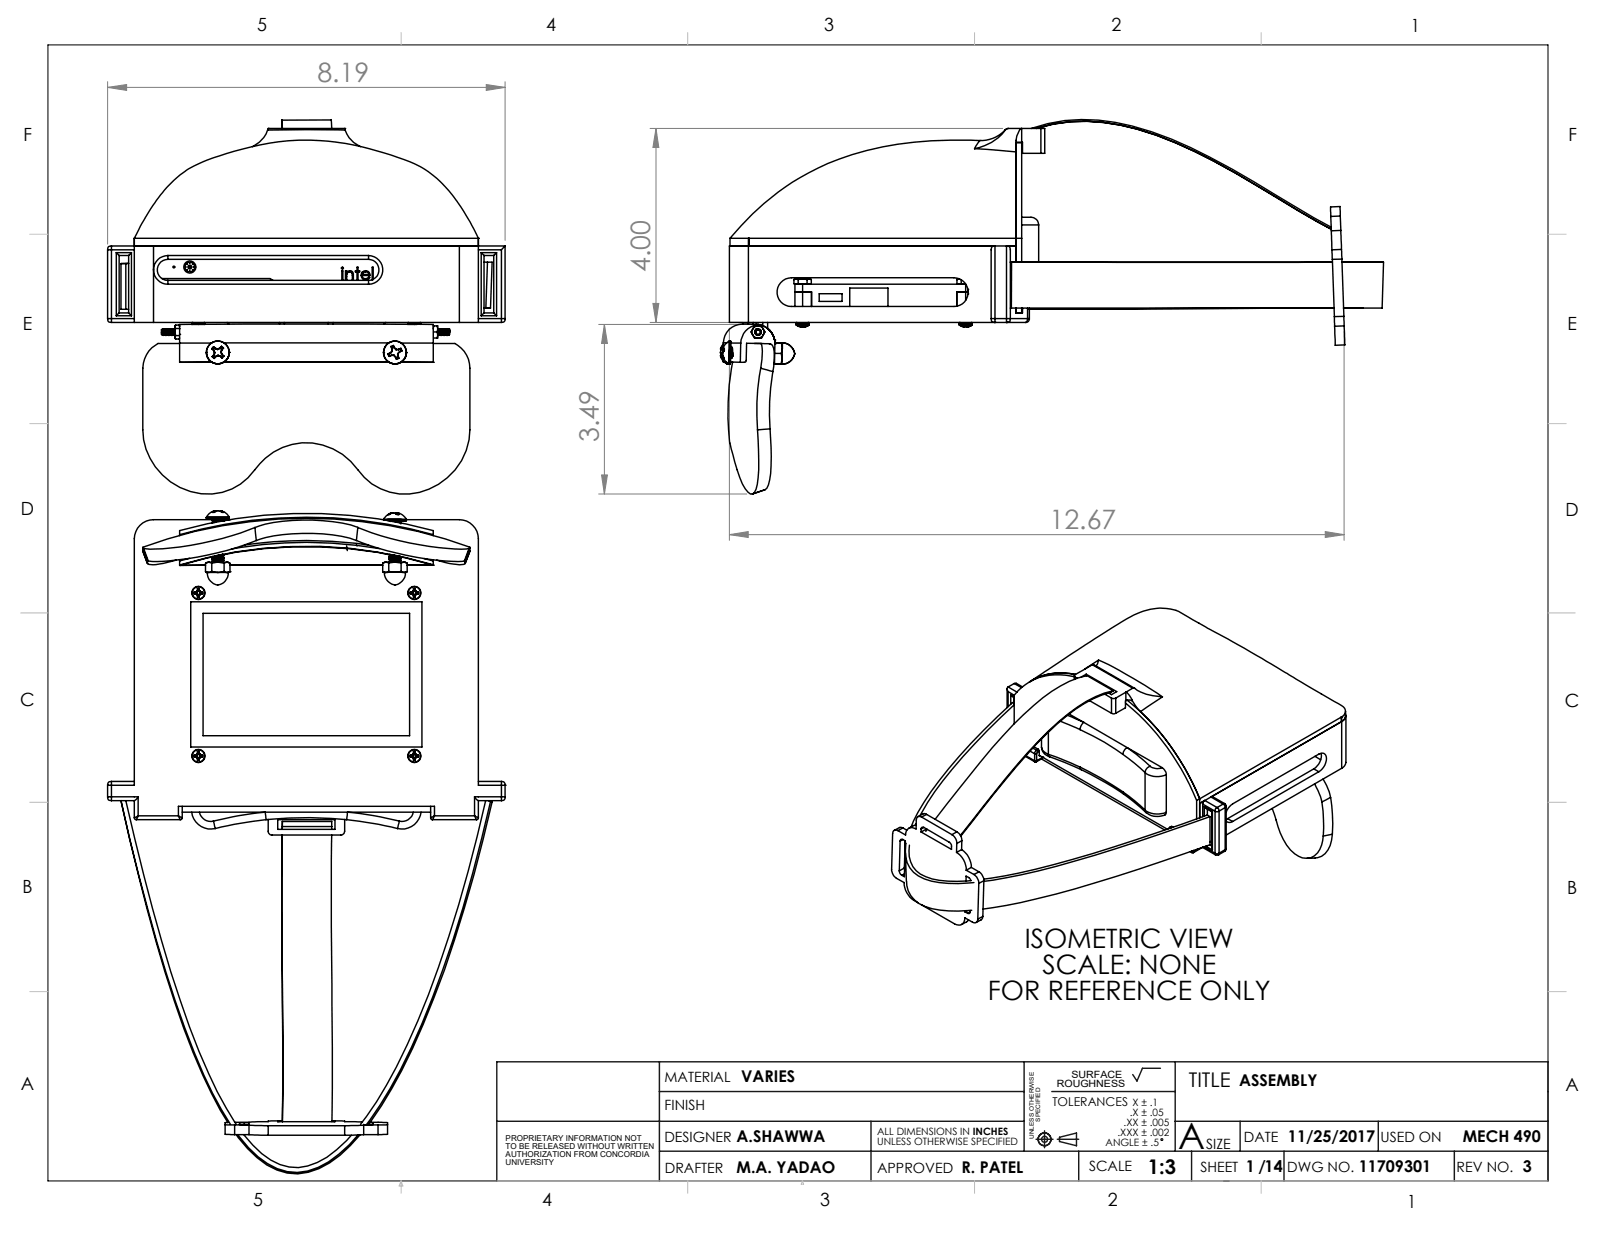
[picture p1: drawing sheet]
<svg xmlns="http://www.w3.org/2000/svg" width="279mm" height="216mm" viewBox="0 0 279 216" stroke-linecap="round" stroke-linejoin="round" font-family="sans-serif">
<g fill="none" stroke="#000" stroke-width=".18">
<path d="M8.4 7.8h261.6v198.2h-261.6z"/>
<circle cx="202.6" cy="198.7" r=".17"/>
</g>
<g fill="none" stroke="#191924" stroke-width=".25">
<path d="M86.6 195.5h92M115 185.2v20.8M115 190.4h63.6M151.9 195.5v10.5M178.6 185.2v15.6M180.7 198.7h3M182.2 197.2v3M183.4 190.4h21.6M184.4 198.7h3.7M184.8 198.3l2.9-.7v2.2l-2.9-.7zM202.4 186.3h-3.2l-.9 2.2-.7-1.1M205 185.2v15.6"/>
<path d="M205 195.5h65M216.3 195.5v5.3M240.4 195.5v5.3M86.6 206v-20.8h183.4v20.8M115 200.8h155M188.1 200.8v5.2M207.8 200.8v5.2M213.4 206h.9M223.9 200.8v5.2M253.6 200.8v5.2"/>
<circle cx="182.2" cy="198.7" r="1.11"/>
<circle cx="182.2" cy="198.7" r=".51"/>
</g>
<g fill="none" stroke="#808080" stroke-width=".18">
<path d="M18.8 15.2l3.3-.5v1.1zM18.8 14.3v28.3M18.8 15.2h69.3M84.8 14.7l3.3 .5-3.3 .6zM88.1 14.3v27.6M113.4 22.4h61.5M114.4 22.4l.5 3.3h-1zM114.4 22.4v33.8M104.4 56.6h26.9M105.4 56.6l.5 3.3h-1zM105.4 56.6v29.5M113.4 56.2h16.1"/>
<path d="M113.9 52.9h1l-.5 3.3zM127.2 57.2v37M234.4 57.8v36.4M104.4 86.1h25.8M104.9 82.8h1l-.5 3.3zM127.2 93.2l3.3-.5v1zM127.2 93.2h107.2M231.1 92.7l3.3 .5-3.3 .5z"/>
</g>
<g fill="none" stroke="#c0c0c0" stroke-width=".18">
<path d="M70 5.7v2.1M119.9 5.7v2.1M170 5.7v2.1M220 5.7v2.1M5.2 40.9h3.2M270 40.9h3.2M5.2 73.9h3.2M270 73.9h3.2M3.6 106.9h4.8M270 106.9h4.7M5.2 139.9h3.2M270 139.9h3.2"/>
<path d="M5.2 172.9h3.2M270 172.9h3.2M70 206v2.1M70 206l.3 .8h-.7zM86.6 206h183.4M119.9 206v2.1M139.9 206l.3 .5h-.5zM170 206v2.1M220 206v2.1"/>
</g>
<g fill="#808080">
<path d="M84.8 14.7l3.3 .5-3.3 .6zM18.8 15.2l3.3-.5v1.1z"/>
<path d="M127.2 93.2l3.3-.5v1zM231.1 92.7l3.3 .5-3.3 .5z"/>
<path d="M114.4 22.4l.5 3.3h-1zM113.9 52.9h1l-.5 3.3zM105.4 56.6l.5 3.3h-1zM104.9 82.8h1l-.5 3.3z"/>
</g>
<g fill="none" stroke="#000" stroke-width=".25">
<path d="M46.7 22.7a4.8 4.8 0 0 1-2.7 2.9M46.7 22.7h13.5M46.8 22.4l-.1 .3M46.8 22.4h13.3M46.8 22.4h.1M49.1 21v1.4M49.1 21.4l.1 1M57.7 20.9l-8.6 .1v-.1l.1 1.5M57.7 21v-.2l.2 1.6M60.1 22.4l.1 .3M60.1 22.4h.1M60.2 22.7a4.8 4.8 0 0 0 2.7 2.9"/>
<path d="M170 25.9l7.2 .6M170.9 24.5a63.3 63.3 0 0 0-24.5 3.2 44.1 44.1 0 0 0-19.1 13.9M170.9 24.5l-.9 1.4M175.3 22.6v.1a5.7 5.7 0 0 1-4.4 1.8M175.3 22.7a8.5 8.5 0 0 1-5.3 3.2M175.3 22.6v.1M175.8 22.4l-.5 .2M177.2 26.5v15.1M177.2 24.8h1M178.2 37.9h.4a2.6 2.6 0 0 1 2.3 .6l.3 .7M178.2 24.8v-2.4l-.2 .1a4.3 4.3 0 0 0-.8 3.5v.5M178.2 39.2h3"/>
<path d="M178.2 24.8h.1v1.9h3.2M179.8 22.4a29.6 29.6 0 0 1 17.6-.4 82.5 82.5 0 0 1 21.3 9.7l10.5 6.3 3 1.6M180.7 22.4a29.9 29.9 0 0 1 17.5 .1 87 87 0 0 1 21 9.9l7.2 4.3 5.8 3.3-5.7-3.2-3.5-2.1a145.1 145.1 0 0 0-17.8-9.7 38.9 38.9 0 0 0-18.5-3.8l-3 .5zM181.2 39.2v6.5M181.5 22.4h-5.6l-.6 .3M181.5 22.4h.7v4.3h-.7M181.5 22.4v4.3M232.1 37.7l.1 2.6M233.8 37.7l-.1-1.7-1.6 .1v1.6M233.8 37.7h-1.7M233.8 37.7l.1 2.5M18.8 55.6h.6"/>
<path d="M18.8 43.6h.6M18.8 55.6l.1 .5 .5 .1M18.8 43.6v12M19.4 42.9v.7M19.4 55.6v.6M19.4 42.9l-.5 .1-.1 .6M19.4 42.9h4M19.4 56.2h4M19.4 43.6h4M19.4 43.6v12M19.4 55.6h4M20.3 44.1l.5 .5"/>
<path d="M20.3 44.1h2.6M20.3 44.1v11M20.3 55.1h2.6M20.8 54.6l-.5 .5M20.8 44.6h1.6M20.8 54.6h1.6M20.8 44.6v10M21.1 46v7.9h1.3M21.1 46l1.3-.1-.5 .1M21.1 46h.8M21.9 46v7.9M22.4 54.6l.5 .5"/>
<path d="M22.4 44.6v10M22.9 44.1l-.5 .5M22.9 44.1v11M23.4 41.6a32.5 32.5 0 0 1 8-11.1 19.7 19.7 0 0 1 6.8-3.3 44.1 44.1 0 0 1 20.3-2.4 55.5 55.5 0 0 1 14.9 4.3 22.8 22.8 0 0 1 7.2 7.3l1.4 2.3 1.4 2.9M23.4 41.6h60M23.4 41.6h.1M23.4 56.2h3.4M23.4 41.6v14.6M26.8 42.9h-3.4h60h-3.3M26.8 42.9h53.3M26.8 42.9v13.3M26.8 56.2h53.3"/>
<path d="M28.2 57.5l.1-.1v1.1l-.1-.2zM28.2 48.6h18.9l.5 .3M28.3 57.5l.1 .8M28.4 57.3l-.1 .2 .1 .8M28.4 58.3l.1 .2M28.4 58.3l-.1 .2M28.4 57.3l.2 1.2zM28.5 57.5l.2 .8-.1 .2M28.5 58.5h.1M28.6 57.5l.2 1M28.7 57.3l-.1 .2M28.7 57.3l.1 1.2"/>
<path d="M28.7 57.3l.2 1.2M28.8 58.5h.1M28.9 57.5l.1 .8M28.9 57.3l-.1 .2 .2 .8M29 58.3l.1 .2M29 58.3l-.1 .2M29.1 57.5l.1 .8-.1 .2M29.1 58.5h.1M29.1 58.5l-.1-1.2 .1 1.2M29.2 57.3l-.1 .2 .3 1M29.2 57.3l.2 1.2M29.3 45.2a1.83 1.83 0 0 0-1.9 1.9 1.83 1.83 0 0 0 1.9 1.8"/>
<path d="M29.3 44.6a2.5 2.5 0 0 0-2.5 2.5 2.5 2.5 0 0 0 2.5 2.5M29.3 44.6h35M29.3 45.2h35M29.3 44.6v.6M29.3 48.9v.7M29.3 48.9h35M29.3 49.6h35M29.4 58.5h.1M29.4 57.5l.1 .8M29.5 57.3l-.1 .2 .1 .8M29.5 58.3l.1 .2M29.5 58.3l-.1 .2"/>
<path d="M29.5 57.3l.1 1.2M29.6 57.5l.1 .8-.1 .2M29.6 58.5h.1M29.7 57.3l-.1 .2 .3 1M29.7 57.3l.2 1.2M29.9 58.5h.1M29.9 57.5l.1 .8M30 57.3l-.1 .2 .1 .8M30 58.3l.1 .2M30 58.3l-.1 .2M30 57.3l.1 1.2M30 57.3h.1"/>
<path d="M30.1 57.3l.1 1.2M30.1 57.5l.2 .8-.1 .2M30.1 58.5h.1M30.3 57.3l-.1 .2 .2 1M30.3 57.3l.1 1.2M30.4 58.5h.1M30.4 57.5l.1 .6M30.5 57.3l-.1 .2 .1 .8M30.5 58.3l-.1 .2M30.5 57.9l.1 .6M30.5 57v.9M30.5 57.9v.9"/>
<path d="M30.5 58.8l.1 .3M30.5 57l.1 .3M30.6 57.3l-.1 .6M30.6 58.5l-.1 .3M30.6 56.7l-.1 .3M30.6 57.3h.6M30.6 58.5h.6M30.6 56.7h.6M31.2 56.7l.1 .3M31.2 56.7l.1 .1M31.3 58.3h.1M31.3 59.9h-3.7a5 5 0 0 0-2.7 4.5v10.6a11.5 11.5 0 0 0 13.9 10.9 9.9 9.9 0 0 0 5.6-4 10.9 10.9 0 0 1 18 0 10.2 10.2 0 0 0 14.1 2.6 11.2 11.2 0 0 0 5.5-9.5v-9.4a6.1 6.1 0 0 0-1-4.3l-.6-.6-1.1-.8h-3.7"/>
<path d="M31.3 59.8h5.6M31.3 58.9l-.1 .2h-.6M31.3 59.8v3.4M31.4 57.3l-.1 .1M32.3 46.1h.3a.25 .25 0 0 1 .2-.3 .25 .25 0 0 1 .3 .1 .27 .27 0 0 1 .3-.1 .27 .27 0 0 1 .2 .3 .25 .25 0 0 1 .3 .1 .25 .25 0 0 1-.1 .4 .25 .25 0 0 1 .1 .3 .25 .25 0 0 1-.3 .1 .27 .27 0 0 1-.2 .4 .27 .27 0 0 1-.3-.2 .25 .25 0 0 1-.3 .2 .25 .25 0 0 1-.2-.4 .25 .25 0 0 1-.3-.1 .25 .25 0 0 1 .1-.3l-.1-.3zM33.4 56.4h2.3M33.4 56.4v.2h2.3v-.2M33.6 56.2l-.2 .2M34.3 56.6h-3v3.2M34.4 56.6h38.1M35.6 56.2l.1 .2M39.1 59.8h28.7"/>
<path d="M39.6 56.2l.3 .4M48.8 56.2v.3M49.6 56.2v.3M57.3 56.2v.3M58.1 56.2v.3M59.6 47.2h.2v1.6h-.2zM60.3 47.2h.2v.3l.2-.2a.62 .62 0 0 1 .7 0 .62 .62 0 0 1 .2 .7v.8h-.1v-.8a.51 .51 0 0 0-.5-.6 .51 .51 0 0 0-.5 .6v.8h-.2zM62.3 46.6h.1v.6h.3v.2h-.3v1.4h-.1v-1.4h-.3v-.2h.3zM63.1 47.5a.8 .8 0 0 1 1-.2 .8 .8 0 0 1 .5 .7h-1.4a.59 .59 0 0 0 .4 .6 .59 .59 0 0 0 .7-.3l.2 .1a.82 .82 0 0 1-1.2 .3 .82 .82 0 0 1-.2-1.2zM63.4 47.6l.1-.2a.6 .6 0 0 1 .9 .5h-1.2zM64.3 45.2a1.83 1.83 0 0 1 1.8 1.9 1.83 1.83 0 0 1-1.8 1.8M64.3 44.6a2.5 2.5 0 0 1 2.5 2.5 2.5 2.5 0 0 1-2.5 2.5"/>
<path d="M64.3 44.6v.6M64.3 48.9v.7M64.9 48.8h.1M65.1 48.7v-2.1h-.2v2.2M67.3 56.2l-.4 .4M69.9 59.8h5.7M71.1 56.4v.2h1.6M71.1 56.4h2.3M71.3 56.2l-.2 .2M72.6 56.6h3v3.2M73.3 56.2l.1 .2M73.4 56.4v.2"/>
<path d="M75.6 56.8h.1M75.6 59.8v3.4M75.6 57.9h.6M75.6 56.8v.6M75.6 56.8h.6M76.2 56.8h.1v.6M76.2 56.8l.1 .6M76.2 57.9l.1 .5M76.3 58.1l.2 .4M76.3 57.4l-.1 .5M76.3 57.4v1M76.3 58.4l-.1 .5"/>
<path d="M76.3 58.4v.5h-.7M76.3 58.3h.1M76.4 57.3l.2 1-.1 .2M76.4 57.3l.1 1.2M76.5 58.5h.1M76.6 57.3l-.1 .2 .3 1M76.6 57.3l.2 1.2M76.6 57.3h.1M76.7 57.3l.1 .2M76.7 57.3l.1 1.2M76.8 57.5l.1 .8M76.8 58.5h.1"/>
<path d="M76.9 57.3l-.1 .2M76.9 57.3l.1 1.2M76.9 57.3h.1M76.9 58.3l.1 .2M76.9 58.3l-.1 .2M76.9 57.3l.3 1-.2 .2M77 58.5h.1M77.2 57.3l-.2 .2 .3 1M77.2 57.3l.1 1.2M77.2 57.3h.1M77.2 57.3l.1 .2M77.3 57.5l.1 .8"/>
<path d="M77.3 58.5h.1M77.4 57.3l-.1 .2M77.4 57.3l.1 1.2M77.4 57.3h.1M77.4 58.3l.1 .2M77.4 58.3l-.1 .2M77.4 57.3l.3 1M77.4 57.3l.2 1.2M77.5 58.5h.1M77.7 57.3l-.1 .2 .1 .8M77.7 58.3l-.1 .2M77.7 57.3l.1 1.2"/>
<path d="M77.7 57.3h.1M77.7 58.3l.1 .2M77.7 57.3l.1 .2M77.7 57.3l.2 1.2M77.8 57.5l.1 .8M77.8 58.5h.1M77.9 57.5l.1 .8M77.9 57.3l-.1 .2M77.9 57.3l.2 1.2M77.9 57.3h.1M78 58.3l.1 .2M78 58.3l-.1 .2"/>
<path d="M78 57.3l.1 .2M78 57.3l.1 1.2M78.1 57.5l.1 .8-.1 .2M78.1 58.5h.1M78.1 57.5l.2 .9M78.2 57.4v-.1l-.1 .2M78.2 57.3l.2 .6M78.2 57.3h.1M78.2 57.4l.1 1 .1-.8M78.2 57.3v.1M78.4 57.5v.1zM78.4 57.6v.3"/>
<path d="M80.1 56.2h3.3M80.1 42.9v13.3M83.4 41.6h.1M83.4 41.6v14.6M83.4 56.2h4.1M83.4 43.6h4.1M83.4 55.6h4.1M83.5 42.9h4.6M83.9 44.1l.5 .5M83.9 44.1h2.7M83.9 55.1h2.7M83.9 44.1v11"/>
<path d="M84.4 54.6l-.5 .5M84.4 53.7h.3M84.4 53.7h1.1M84.4 45.7h1.4l-.3 8M84.4 44.6h1.7M84.4 54.6h1.7M84.4 44.6v10M84.7 53.7h.8M85 45.7l-.3 8M86.1 54.6l.5 .5M86.1 44.6v10M86.6 44.1l-.5 .5"/>
<path d="M86.6 44.1v11M87.5 55.6h.6M87.5 55.6v.6M87.5 43.6v12M88.1 42.9l-.6 .7M88.1 55.6l-.2 .5-.4 .1M88.1 42.9v12.7M126.2 60l-.5 .9M126.2 59.8h.6M126.2 59.8v.8M127.2 59.5h.1M127.2 59.5a2.13 2.13 0 0 0-1.2 1.4"/>
<path d="M127.2 59.5l-.1 4M127.2 59.5v4M127.2 59.5h.2M127.3 41.6v1.3h3.2M127.3 41.6h3.2M127.4 59.5l.1 1.8-.2 2.2M127.4 59.5l-.1 4M127.5 59.8h1.7M129.2 59.8l-.1 3.4M130.5 42.9h-3.3v13.3h51.7M130.5 42.9h46.7M130.5 41.6h.2"/>
<path d="M130.5 41.6v15M130.7 41.6h46.5M130.7 41.6v1.3h42.8M131.3 58.4a1.06 1.06 0 0 0 .9 .5M131.3 57.4a1.06 1.06 0 0 0 0 1M131.3 58.4l.3 .5h.6M131.3 57.4l-.3 .5 .3 .5M131.4 56.2v.4M131.6 59.9h1.2M131.9 56.6h-.8a4.4 4.4 0 0 0-4.3 1.4l-.4 .5-.2 1.3M131.9 56.6h.4M131.9 56.6a3.4 3.4 0 0 1 3.2 2.7"/>
<path d="M132.2 56.8a1.06 1.06 0 0 0-.9 .6M132.2 56.8a1.06 1.06 0 0 1 .9 .6M132.2 56.8h.6l.3 .6M132.2 56.8h-.6l-.3 .6M132.3 57.3l-.4 .2-.1 .4a.47 .47 0 0 1 .5-.4 .47 .47 0 0 1 .4 .6 .47 .47 0 0 1-.5 .3 .57 .57 0 0 1-.5-.4 .57 .57 0 0 1 .1-.6M132.3 57.3a.58 .58 0 0 1 .4 .8 .58 .58 0 0 1-.9 .3 .58 .58 0 0 1 0-1M132.3 57.3l-.5 .1M132.3 56.6a3.4 3.4 0 0 0-3.1 3.2M132.3 56.6a3.4 3.4 0 0 1 2.8 3.4M132.6 57.5l.1 .5M132.7 59.9h-2.5l-.1 3-.2 .3h-.8M132.8 58.1a.53 .53 0 0 1-.8 .3"/>
<path d="M132.8 59.9l.2 1.4-.3 2.9M132.8 59.9h.6a1.21 1.21 0 0 1 1.6 1.3v2l-.2 1.6M133 56.2v.6M133.1 57.4a1.06 1.06 0 0 1 0 1M133.1 58.4a1.06 1.06 0 0 1-.9 .5M133.1 58.4l-.3 .5h-.6M133.1 57.4l.3 .5-.3 .5M133.9 57.3a3.7 3.7 0 0 1 1.2 2M133.9 57.3a3.3 3.3 0 0 1 1.2 2.5h1.2M133.9 56.2v1.1M135.1 59.3h.1M135.1 60h.1"/>
<path d="M135.1 60l-.1 3.3M136.2 49.3a2.41 2.41 0 0 1 1.8-.9h28.4a2.5 2.5 0 0 1 2.5 2.5 2.5 2.5 0 0 1-2.5 2.5h-28.4a2.48 2.48 0 0 1-2.3-1.4 2.48 2.48 0 0 1 .5-2.7zM136.3 59.8l.2 .9M136.3 59.8h.2M136.5 59.8a2.27 2.27 0 0 1 2.1 1.9M136.5 59.8a2.19 2.19 0 0 1 2.1 1.9M136.5 59.8v.9M138.5 49.5l.3 .1 .4-.1M138.5 49.5l.1 .1M138.5 48.8v.7M138.6 50.9h2.9v2.5M138.6 49.6h1.4"/>
<path d="M138.6 49.6v3.8M138.8 48.6l.4 .2M138.8 48.6h1.2M138.8 48.6l-.3 .2M138.9 56.6v.1M138.9 56.6h2.2M138.9 56.4h2.2M138.9 56.4v.2M138.9 56.7l.3 .2M138.9 56.7h2.2M139 56.2l-.1 .2M139.2 49.5l.8 .1"/>
<path d="M139.2 48.8v.7M139.2 56.9l.4 .1M139.2 56.9h.1M139.6 57h.1M139.7 57h.1M139.8 57v-.1h.3l.1 .1M139.8 57h.1M140 48.6l.8 .2M140 48.6h1.1M140 48.6l-.8 .2M140 49.6h28.4M140 49.6v3.8"/>
<path d="M140.2 57h.1M140.2 57h.2M140.4 57h.1M140.5 49.5v.1M140.7 56.9h.1M140.7 56.9l-.3 .1M140.8 49.5l.3 .1 .4-.1M140.8 49.5l-.8 .1M140.8 48.8v.7M141 56.2l.1 .2M141.1 56.7l-.4 .2M141.1 56.6v.1"/>
<path d="M141.1 48.6l.4 .2M141.1 56.4v.2M141.1 48.6l-.3 .2M141.5 49.5l-.2 .1M141.5 48.8v.7M142.9 51.2h4v1.4h-4zM148.2 53.4v-3.2h6.7v3.2M166.9 49.5l.4 .1 .3-.1M166.9 49.5l.2 .1M166.9 48.8v.7M167.3 56.6v.1M167.3 48.6l-.4 .2"/>
<path d="M167.3 56.4h2.2M167.3 56.6h2.2M167.3 56.4v.2M167.3 48.6h.1M167.3 56.7l.4 .2M167.3 56.7h2.2M167.4 56.2l-.1 .2M167.6 49.5l.8 .1M167.6 48.8v.7M167.7 56.9l.3 .1M167.7 56.9h.1M168 57h.2"/>
<path d="M168 57h.1M168.2 57l.1-.1h.3v.1M168.2 57h.1M168.4 49.6v2.8M168.6 57h.1M168.6 57h.2M168.8 57h.1M168.9 50.9h-2v2.5M168.9 50.4l-.1 .2M168.9 51.3h-.1M169.2 56.9h.1M169.2 56.9l-.4 .1"/>
<path d="M169.4 56.2l.1 .2M169.5 56.7l-.3 .2M169.5 56.6v.1M169.5 56.4v.2M172.9 55.6h.6M172.9 55.6v-12a.57 .57 0 0 1 .6-.7v12.7M172.9 55.6l.1 .5 .5 .1M173.5 56.2h.1M173.5 55.6v.6M173.5 55.6h2M175.5 56.2h.1M175.5 55.6h.7"/>
<path d="M175.5 55.6v-12.7h.4a.55 .55 0 0 1 .3 .7v12M175.5 55.6v.6M176.2 45.7h56.2zM176.2 55.6l-.1 .5-.5 .1M176.2 53.7h.2M176.2 55.6h3M176.4 53.7h56.3l-53.2 .2 46-.2M176.4 45.7v8M177.2 41.6v-16.7h1v16.7M177.2 53.7v.9h1.1v-.9M177.2 41.6h1M177.2 41.6v4.1"/>
<path d="M178.2 53.9h.1M178.2 41.6v4.1M178.2 53.7v.9M179.2 55.6a.56 .56 0 0 1-.3 .6M179.2 55.6h.3M179.2 53.7v1.9M179.5 55.6a.61 .61 0 0 1-.6 .6M179.5 53.7v1.9M232.2 40.3l.1 3.3M232.3 43.6l.1 1.6M232.4 45.2l.3 10M232.7 55.2l.1 1.7"/>
<path d="M233.9 40.2l.1 3.3M233.9 40.2l-1.7 .1M234 43.5v1.7M234 43.5l-1.7 .1M234 45.2h-1.6M234 45.2l.4 10M234.4 55.2v1.6M234.4 55.2h-1.7M234.4 56.8l.2 3.3-1.7 .1-.1-3.3M234.4 56.8l-1.6 .1M237.8 53.7h-3.5h6.7M240.4 45.7h-6.4h7.3"/>
<path d="M240.5 45.7h.8l-.2 8M31.3 63.2h.1M36 61.5h.1M36 61.5a2.01 2.01 0 0 0 2 2 2.01 2.01 0 0 0 2-2M36.9 60.8l.4 .3M36.9 60.8l.2 .1M37 63.1l-5.7 .1M37 62.2l.4 .3M37.1 60.9l.2 .2M37.1 62.1l-.1 .1M37.1 62.1l.3 .3M37.3 60.5l.3 .2"/>
<path d="M37.3 60.5l-.4 .3M37.3 61.1l.1 .4M37.3 60.5v.1M37.3 61.8l-.3 .4M37.3 61.8l.1 .1M37.3 61.1h.1M37.3 61.1l.2 .4M37.3 60.6l-.2 .3M37.3 60.6l.2 .2M37.4 61.9l-.3 .2M37.4 61.5l-.1 .3M37.4 61.5h.1"/>
<path d="M37.4 62.4v.1M37.5 61.5l-.1 .4M37.5 60.8l.5 .2M37.6 60.7l.4 .2M37.6 60.7l-.1 .1M37.6 62.2h.1M37.6 62.2l-.2 .2M37.6 62.2l-.2 .3M38 60.9v.1M38 62l-.4 .2M38 62l.4 .2M38 61.9l-.4 .3"/>
<path d="M38 61.9v.1M38 61.9l.5 .2M38.3 60.7l-.3 .2M38.3 60.7l.1 .1M38.4 60.8l-.4 .2M38.4 62.2l.3 .2M38.5 62.1l-.1 .1M38.5 62.1l.2 .2M38.5 61.4l.2 .4M38.5 61.4h.1M38.6 61.4l.1 .4M38.6 60.6l.2 .2"/>
<path d="M38.6 60.6l-.2 .2M38.6 60.4l.4 .3M38.6 60.4l-.3 .3M38.6 61l-.1 .4M38.6 61h.1M38.6 60.4v.2M38.7 62.3v.1M38.7 61.8l.2 .2M38.7 61l-.1 .4M38.7 61.8l.4 .3M38.7 61.8h.1M38.8 60.8l-.2 .2"/>
<path d="M38.9 62l-.2 .3M38.9 62l.2 .1M38.9 63.1h28.9M39 60.7l-.3 .3M39 60.7l-.2 .1M39 63.1h28.8M39.1 62.1l-.4 .3M40 61.5h.1M66.9 61.5h.1M66.9 61.5a1.99 1.99 0 0 1 2-2 1.99 1.99 0 0 1 2 2M66.9 61.5a1.99 1.99 0 0 0 2 2 1.99 1.99 0 0 0 2-2M67.7 61.7l.2 .5"/>
<path d="M67.7 61.7h.1M67.8 61.7l.2 .4M68 62.1l-.1 .1M68.1 61.5l-.4 .2M68.1 61.5v.1M68.1 61.6l-.3 .1M68.2 60.4l.1 .4M68.2 60.4l.1 .2M68.3 62l-.4 .2M68.3 62h.4M68.3 61.9v.1M68.3 61.9l-.3 .2"/>
<path d="M68.3 60.6l.1 .2M68.3 60.8v.4M68.3 61.2l-.2 .3M68.3 61.2l.1 .1M68.3 60.8h.1M68.4 61.3l-.3 .3M68.4 60.8v.5M68.6 60.3l.2 .3M68.6 60.3l-.4 .1M68.6 60.3l.1 .1M68.7 62l.3 .3M68.7 60.4l-.4 .2"/>
<path d="M68.7 60.4l.1 .3M68.7 61.9v.1M68.7 61.9l.3 .3M68.7 61.9h-.4M68.8 60.7l.3 .3M68.8 60.6l.3 .3M68.8 60.6v.1M69 62.3l.1 .4M69 62.2v.1M69 62.2l.1 .3M69.1 61h.4M69.1 60.9h.4"/>
<path d="M69.1 60.9v.1M69.1 62.5v.2M69.4 62.1h.1M69.4 61.7v.4M69.4 61.7h.1M69.4 62.1l.1 .3M69.4 62.1l.2 .4M69.5 62.4l-.4 .1M69.5 62.4l.1 .1M69.5 60.9v.1M69.6 62.5l-.5 .2M69.7 61.3l-.3 .4"/>
<path d="M69.7 61.3v.1M69.7 61.4l-.3 .3M69.8 60.9l.1 .3M69.8 60.9l-.3 .1M69.9 63.1l5.7 .1zM69.9 60.7l.2 .5M69.9 60.7l-.4 .2M69.9 61.2h.2M69.9 61.2l-.2 .1M69.9 60.7l-.1 .2M70.1 61.2l-.4 .2M70.9 61.5h.1"/>
<path d="M70.9 61.5a1.97 1.97 0 0 1-1.1 1.8 1.97 1.97 0 0 1-2.1-.3M75.6 63.2h.1M125.7 62.1l.4 .8M125.7 61.5v.3M125.7 61.5h.1M125.7 60.9h.1M125.7 61.8l.1 .2M125.7 62.2h.2M125.7 61.8l.1 .1M125.8 60.7l-.1 .2M125.8 60.7l.2-.3v.3l-.3 .6 .2 1.1-.2-.2M125.8 60.7h.1"/>
<path d="M125.9 62h-.2v.2M126 61.2l.1 .3M126 60.9h.1M126 60.9h.3M126 61.2h.3M126.1 62.2a2.13 2.13 0 0 0 1 1.3M126.1 62v.3M126.1 62.3h.1M126.1 60.9l-.1 .3M126.1 60.9l.2-.2a.53 .53 0 0 1-.2 .8l-.1 .4 .3 .8-.2-.4M126.1 62.3v.8M126.2 63.1h.4"/>
<path d="M126.3 63.1l.4 .3M126.7 63.4l.1 .1M126.8 63.2l-.1 .2M126.8 63.5h.2M126.8 63.3v.2M127 63.4v.1M127.1 63.5h.1M127.2 63.5h.1M127.4 62.2l.2 .2M127.4 63.1l1.7 .1M127.5 60.5l.1 2M127.5 62.2l.1 .3"/>
<path d="M127.6 60.5a3.1 3.1 0 0 1 .1 1.9M127.6 60.7l.2 1.5M127.7 60.7l-.2-.3 .1 2.1M127.8 63.1a42 42 0 0 0-.4 14.5l.7 2.9a14.5 14.5 0 0 0 2.4 5.3l.4 .3h.4a3.5 3.5 0 0 0 .9-2.8l.1-3-.2-5.3M127.8 61.5v.7M132.7 64.2a39.5 39.5 0 0 0-.6 10.8M132.7 64.2l2.1 .6M134.3 74.8l.2 3.1a24.5 24.5 0 0 1-.5 6.7l-.3 .6-.3 .2-2.2 .7M134.3 74.8l-2.2 .2M134.8 64.8a41.1 41.1 0 0 0-.5 10M135.1 61.6h1.1M136.2 63.5h.2"/>
<path d="M136.2 63.5h-1.2h1.4M136.2 61.6l.2 1M136.4 62.6v.9M136.4 62.6l-.2 .9M136.5 60.7l-.1 1.9M136.5 60.7l-.3 .9M138.6 61.7a2.21 2.21 0 0 1-2.2 1.8M24.9 95.5v.6M24.9 95.4v.1M24.9 96.1l.8 2.1M24.9 96.1h.1M24.9 95.5l.8 2.2"/>
<path d="M24.9 95.4a83.1 83.1 0 0 1 57.1 0v.1M24.9 96.2l.8 2.1M25 95.6l.9 2.2M25.7 97.7v.5M25.7 98.2h.1M30.7 97.7a12.8 12.8 0 0 1-4.7 .7h-.2M31.3 97.6v.2M31.3 93.2a82.1 82.1 0 0 1 44.3 0M31.3 93.2v.2M31.3 98.6h.1M31.3 97.8v.8M33.1 97.4l-1.8 .4"/>
<path d="M35.8 99.7l.3 .2 .3-.1M35.8 98.6h-4.5M35.8 99.7l.6 .1M36 90.3l3.9-.1 .1 .2h-4zM36 90.2v.1M36 90.2h4M36.1 99.8a2.06 2.06 0 0 0 2.2 2.2 2.14 2.14 0 0 0 1.5-2.1M36.4 99.8h1.6M36.4 98h1.6M36.4 98l-.6 .2v1.5M36.4 98l-.5 .2M36.4 98l.5 .2"/>
<path d="M36.9 99.7l-.5 .1M36.9 97.2l-5.6 1.4M36.9 98.2v1.5M36.9 99.7l1.1 .1M37 97.9l.1 .1M37 97.5l.2 .2M37 90.7l.2 .2M37 91.2h.1M37 97.1l.2 .2M37.1 90.6h-10.3a3.4 3.4 0 0 0-3.4 3.3v43h-4M37.2 97.8l-.3 .1M37.2 97.3l-.3 .2"/>
<path d="M37.2 91l-.3 .2 .8-.1M37.2 90.6l-.3 .1M37.2 97.7v.1M37.2 97.3h.1M37.2 90.9v.1M37.2 90.5h-1.1h3.8h-.6M37.3 89.1l-.3 .3h.4l.2-.3M37.3 89.1v.3M37.4 89.1a2.21 2.21 0 0 0-1.4 1.1M37.4 89.1h-.1M37.4 89.1v.2M37.5 90.5l-.3 .1"/>
<path d="M37.5 90.5h1.6M37.6 89.2l-.2 .1M37.6 89.2h.1M37.6 89.1v.1M37.6 89.1h.6l.5 .3M38 98l-1.1 .2M38 99.8h1.6M38 98h1.6M38 98l1.1 .2M38.6 89.1a2.21 2.21 0 0 1 1.4 1.1M38.7 89.1l.4 .3h-.4M38.7 89.1h-.1v.1"/>
<path d="M38.7 97.9l-1.2 .1M38.7 97.5l-1.4 .2M38.7 97l-1.4 .3M38.7 90.7l-1.4 .2M38.7 89.1v.3M38.8 97.9l.1 .1M38.8 97.5l.3 .2M38.8 97.1l.3 .2M38.8 96.7l.3 .1M38.8 90.8h.1M38.8 97.5l-1.6 .3M38.8 96.6v.1"/>
<path d="M38.8 97.1l-1.6 .2M38.8 90.8l-1.6 .2M38.9 90.6h1.3M39 90.9h.1M39 96.7l-1.5 .3 1.6-.2M39.1 97.8a.99 .99 0 0 1-1 .2M39.1 97.3l-.3 .2M39.1 96.9l-.3 .2M39.1 90.6l-.3 .2M39.1 97.7l-2.2 .2M39.1 97.3l-2.2 .2M39.1 90.5l-2.2 .2"/>
<path d="M39.1 97.8l-2.2 .1M39.1 96.9l-2.2 .2M39.1 90.6l-2.2 .1M39.1 90.5h.3M39.1 90.5v.1M39.1 96.8v.1M39.1 97.3h.1M39.1 97.7v.1M39.1 99.7l-1.1 .1M39.1 99.7l.5 .1M39.1 98.2v1.5M39.6 99.8l.2 .1"/>
<path d="M39.6 98l-.5 .2M39.6 98l.5 .2v1.5M39.6 98l.5 .2M40 90.2v.1M40.1 99.7l-.5 .1M40.1 99.7h.1M40.1 99.7l-.3 .2M40.1 98.6h26.6M42.7 95a76 76 0 0 1 21.6 .1M42.8 95v.1M44.4 92l.3 2.3a32 32 0 0 1 16.3-.5l1.2 .5M44.7 94.3a54.1 54.1 0 0 1-18.1 3.6l-.9-.2"/>
<path d="M60.4 95.2l.2 .8M62.2 95l.1 .2M62.2 94.3l.2-2.3a29.9 29.9 0 0 0-11.5-1.2 22.4 22.4 0 0 0-9 2.2 50.8 50.8 0 0 1-16.4 2.7l-.6-.2M62.2 94.3a52.3 52.3 0 0 0 18.4 3.6l.5-.2M62.4 92a52.9 52.9 0 0 0 18.9 3.7l.7-.2M66.2 95.7a74.4 74.4 0 0 0-25.8 0M66.7 99.7l.6 .1M66.7 99.7l.3 .1M66.9 90.6h4M67 99.8a2.06 2.06 0 0 0 2.2 2.2l.6-.4a2.19 2.19 0 0 0 .9-1.8M67 99.8h.3M67.3 98l.5 .2"/>
<path d="M67.3 98h1.6M67.3 98l-.6 .2v1.5M67.3 98l-.5 .2M67.8 99.7l-.5 .1M67.8 96.7a74.8 74.8 0 0 0-28.9 .1M67.8 99.7l1.1 .1M67.8 98.2v1.5M67.8 97.6l.3 .1M67.8 97.2l.3 .1M67.8 96.7l.3 .2M67.8 98h.1M67.8 97.1h.1"/>
<path d="M67.9 90.8l2.9 .1h-.9M68 90.9h.1M68 96.7h-.2M68 90.8a82.6 82.6 0 0 0-36.7 1.7v.7M68.1 89.5l-.4 .2 .8-.2h.3l.3 .2h.5l-.2-.2M68.1 90.9l2.7 .5 4.8 1.1v.7M68.1 89.5v.1M68.1 89.5a2.29 2.29 0 0 0-1.2 1.1h4M68.1 96.7l1.8 .4-.2-.1M68.1 97.7l-.3 .2M68.1 97.3l-.3 .2 2.2-.2M68.1 96.9l-.3 .1"/>
<path d="M68.3 89.5h-.2M68.6 96.8l-.5 .1M68.8 96.8l-.6 .1M68.9 98l-1.1 .2M68.9 99.8h-1.6M68.9 99.8h1.6M68.9 98h1.6M68.9 98l1.1 .2M69.1 89.5h.3M69.1 89.5h-.2M69.1 89.5v.2M69.2 90.8l.6 .1"/>
<path d="M69.2 90.8l-1 .1M69.2 90.8l-.8 .1M69.3 96.9l-1.4 .1M69.4 89.5h.2a2.37 2.37 0 0 1 1.3 1.1M69.4 89.5h.1M69.4 89.5v.2v-.2M69.5 97l-1.7 .1M69.6 97.5l.3 .2M69.6 97.1l.3 .2M69.6 97.9v.1M69.6 97.5h.1M69.6 97.1h.1"/>
<path d="M69.6 98h-.2M69.6 97.5l-1.4 .3M69.6 97.1l-1.4 .2M69.6 97.9l-.7 .1M69.6 97.5l-1.5 .2M69.6 97.1l-1.5 .2M69.6 97.1l6 1.5M69.6 98h.1M69.7 97l-.1 .1M69.8 90.9h.1M69.9 91.3v.1M69.9 97.8l-.3 .1"/>
<path d="M69.9 97.4l-.3 .1M69.9 91l-.3 .2M69.9 97.7l-2 .2M69.9 97.3l-2 .2M69.9 90.9l-1 .1M70 99.7l-1.1 .1M70 97.7l-2.2 .2M70 91l-.9 .1M70 90.9v.1M70 98.2v1.5M70 99.7l.5 .1M70.5 99.8h.2"/>
<path d="M70.5 98l-.5 .2M70.5 98l.5 .2M70.5 98l.5 .2v1.5M70.9 90.6h.1M70.9 90.6v.2h-3.4M70.9 90.6h9.2a3.4 3.4 0 0 1 3.3 3.3v43h4.1M71 99.7l-.5 .1M71 99.7l-.3 .1M71 98.6h4.6M73.9 97.4l1.7 .4M75.6 97.6v.2M75.6 93.2v.2"/>
<path d="M75.6 98.5a76.6 76.6 0 0 0-44.3 0M75.6 98.6h.1M75.6 97.8v.8M76.2 97.7a12 12 0 0 0 4.7 .7h.2M81.1 97.7v.5M81.1 98.2h.1M81.8 95.6l-.8 2.2M82 96.2l-.9 2.1M82 95.5v.6M82 96.1l-.9 2.1M82 96.1h-.1M82 95.5l-.9 2.2"/>
<path d="M33.3 105h40.3v25.3h-40.3zM33.9 103.3v.3M33.9 103.6h.3M33.9 103.3h.1M34 103.5l-.1 .1M34 103.3v.2M34 103.5h.2M34 103.3h.2M34.2 103.2l-.3 .1M34.2 103.2h.1M34.2 103.6h.1M34.2 103.2v.1"/>
<path d="M34.2 103.6h.2M34.2 103.5h.1M34.2 103.3h.1M34.2 103.5v.1M34.2 103.5l.2 .1M34.4 103.2h.1M34.4 103.2h-.2M34.4 103.6h.1M34.4 103.6v.2M34.4 103.2l-.2 .1M34.4 102.7h.3M34.4 102.7v.3"/>
<path d="M34.4 103h.1M34.4 103v.2M34.4 103.8v.3M34.4 104.1h.3M34.4 102.7l.1 .1M34.4 103.8h.1M34.4 103.6l.1 .2M34.5 103.8h.1M34.5 103h.1M34.5 104h.2M34.5 102.8h.2M34.5 103l-.1 .2"/>
<path d="M34.5 103.8h-.1M34.5 104l-.1 .1M34.5 102.8v.2M34.5 103.8v.2M34.7 103.8h.1M34.7 103h.1M34.7 104v.1M34.7 103l.1 .2M34.7 102.8v.2M34.7 103.8v.2M34.7 102.7l.1 .3M34.7 102.7v.1"/>
<path d="M34.8 103v.2M34.8 103h.1M34.8 103.8l-.1 .3M34.8 103.8h.1M34.8 103.6h.1M34.8 103.2h.1M34.8 103.6l-.1 .2M34.8 103.6v.2M34.8 103.2l.2 .1M34.9 103.2h.1M34.9 103.2h-.1M35 103.2l.3 .1"/>
<path d="M35 103.2h.1M35 103.6h-.1M35 103.6h.1M35 103.6h.3M35 103.5h.1M35 103.3h.1M35 103.5l-.2 .1M35 103.2v.1M35 103.5v.1M35 103.5h.2M35 103.3h.2M35.2 103.3v.2"/>
<path d="M35.2 103.5l.1 .1M35.3 103.3v.3M35.3 103.3h-.1M35.4 107h36v21.3h-36zM71.5 103.3v.3M71.5 103.6h.4M71.5 103.3h.2M71.7 103.5l-.2 .1M71.7 103.3v.2M71.7 103.5h.2M71.7 103.3h.2M71.9 103.2l-.4 .1"/>
<path d="M71.9 103.2v.1M71.9 103.5v.1M71.9 103.2h.1M71.9 103.6h.1M71.9 103.5l.2 .1M72 103.2h-.1M72 103.6h.1M72 103.6l.1 .2M72 103.2h.1M72.1 103.2h.1M72.1 103.6h.1M72.1 103.6h-.1"/>
<path d="M72.1 103.6v.2M72.1 103.2l-.2 .1M72.1 102.7h.3M72.1 102.7v.3M72.1 103h.1M72.1 103l-.1 .2M72.1 103.8v.3M72.1 104.1h.3M72.1 102.7l.1 .1M72.1 103.8h.1M72.1 103v.2M72.2 104h.2"/>
<path d="M72.2 102.8h.2M72.2 102.8v.2M72.2 103.8v.2M72.2 103.8h-.1M72.2 104l-.1 .1M72.4 103.8h.1M72.4 103h.1M72.4 104v.1M72.4 102.8v.2M72.4 103.8v.2M72.4 103l.1 .2M72.4 102.7v.3"/>
<path d="M72.4 103.8v.3M72.4 102.7v.1M72.5 103.2h.1M72.5 103.6l-.1 .2M72.5 103.6h.1M72.5 103.2l.1 .1M72.5 103.2h.2M72.6 103.5h.3M72.6 103.3h.3M72.6 103.5l-.1 .1M72.6 103.5l.1 .1M72.7 103.2l.3 .1"/>
<path d="M72.7 103.2h.1M72.7 103.6h-.2M72.7 103.6h.1M72.7 103.6h.3M72.7 103.2v.1M72.7 103.5v.1M72.7 103.2l-.1 .1M72.9 103.3v.2M72.9 103.5l.1 .1M73 103.3v.3M73 103.3h-.1M175.8 119.8l-.2 .3 .2 .5"/>
<path d="M175.8 119.8l1.6 .9M176.9 119.2l-1.1 .6M176.9 119.2l1.3 .7M177.2 119.2h-.3M177.3 119.2l1 .6M179.7 118.9a10.1 10.1 0 0 1 7.9-1.3 10.4 10.4 0 0 0-8 1.3M187.4 118a10 10 0 0 0-10.5 3.2M187.4 117.9v.6M187.5 118.1l.4 .2M187.5 118.1v.3M189.4 117.6l5.4 3-.9 .5-.5-.2M189.4 117.6l-.8 .5"/>
<path d="M189.4 117.6v.3M190.5 115.9l7.1 4.1M190.5 115.9l-3 1.8a.23 .23 0 0 0-.1 .2 .23 .23 0 0 0 .1 .2M190.5 115.9h.2l.8 .4 6.4 3.8M191.6 115.1a83.7 83.7 0 0 1 11.1 6.4M191.6 115.1l-.2 .7-.2 .3M191.6 115.1l-2.4 1.6M205.1 106.4a11.1 11.1 0 0 0-9 1.8l-6.8 4.2-9.5 6.4M205.1 106.5l6.2 3.4a206 206 0 0 1 12.8 7.4l9.3 5.4a1.73 1.73 0 0 1 1.3 1.4 1.27 1.27 0 0 1-.7 .9M18.8 136.9h.1M18.8 139h.1M18.8 136.8v2.4l.2 .4h.4"/>
<path d="M18.8 136.9h.6M18.8 139h.6M19.4 139v.6M19.4 136.3v.6M19.4 136.3h-.4l-.2 .6M19.4 136.9v2.1M19.4 139.6h4M19.4 139h4.7M19.4 136.3h4M21.9 139.6a299.8 299.8 0 0 0 12.8 43.8 68.9 68.9 0 0 0 6.5 12.7M23.4 139.6v3M24.1 139l-.7 .6"/>
<path d="M24.1 139v3.3M33.9 131.7h.3M33.9 131.7v.3M33.9 132h.3M33.9 131.7h.1M34 131.9l-.1 .1M34 131.7v.2M34 131.7h.2M34 131.9h.2M34.2 132h.1M34.2 131.7h.1M34.2 132l.2 .1"/>
<path d="M34.2 131.9h.1M34.2 131.9v.1M34.2 131.9l.2 .1M34.4 131.6l-.2 .1M34.4 132.1h.1M34.4 132.1v.1M34.4 131.6v.1M34.4 132v.1M34.4 132h.1M34.4 131.1h.3M34.4 131.1v.3M34.4 131.4h.1"/>
<path d="M34.4 131.4v.2M34.4 132.3v.3M34.4 132.6h.3M34.4 131.1l.1 .1M34.4 132.2h.1M34.4 132.2v.1M34.4 131.7h-.2M34.4 132l.1 .2M34.5 132.2h.1M34.5 132.4h.2M34.5 131.2h.2M34.5 131.2v.3"/>
<path d="M34.5 132.2v.2M34.5 131.5l-.1 .2M34.5 132.2l-.1 .1M34.5 132.4l-.1 .2M34.7 132.2h.1M34.7 132.4v.2M34.7 131.4h.1M34.7 131.2v.3M34.7 132.2v.2M34.7 131.5l.1 .2M34.7 132.2l.1 .1M34.7 131.1l.1 .3"/>
<path d="M34.7 131.1v.1M34.8 131.4v.2M34.8 131.4h.1M34.8 132.3l-.1 .3M34.8 132.2v.1M34.8 132v.1M34.8 131.7h.1M34.8 132l-.1 .2M34.8 132.1v.1M34.8 132.1h.1M34.8 131.6h.1M34.8 132l.1 .1"/>
<path d="M34.8 132h.1M34.8 131.6v.1M34.8 131.7h.2M34.9 131.6l.1 .1M34.9 131.6l-.1 .1M35 131.7h.3M35 132l-.1 .1M35 132h.1M35 132h.3M35 131.7h.1M35 131.9h.1M35 131.7h.2"/>
<path d="M35 131.9h.2M35 131.9v.1M35 131.9l-.2 .1M35.2 131.7v.2M35.2 131.9l.1 .1M35.3 131.7v.3M35.3 131.7h-.1M71.5 131.7h.4M71.5 131.7v.3M71.5 132h.4M71.5 131.7h.2M71.7 131.9l-.2 .1"/>
<path d="M71.7 131.7v.2M71.7 131.7h.2M71.7 131.9h.2M71.9 132h.1M71.9 131.7h.1M71.9 131.9v.1M71.9 132l.1 .1M71.9 131.9l.2 .1M72 131.6h.1M72 131.6l-.1 .1M72 132.1h.1M72 132.1l.1 .1"/>
<path d="M72 131.6l.1 .1M72.1 131.7h.1M72.1 132l-.1 .1M72.1 132h.1M72.1 132v.2M72.1 131.7h-.2M72.1 131.1h.3M72.1 131.1v.3M72.1 131.4h.1M72.1 131.4l-.1 .2M72.1 132.3v.3M72.1 132.6h.3"/>
<path d="M72.1 131.1l.1 .1M72.1 132.2v.1M72.1 132.2h.1M72.1 131.4v.1M72.1 131.5v.2M72.2 132.4h.2M72.2 131.2h.2M72.2 132.2l-.1 .1M72.2 131.4l-.1 .1M72.2 132.4l-.1 .2M72.2 131.2v.2M72.2 132.2v.2"/>
<path d="M72.4 132.2h.1M72.4 132.4v.2M72.4 131.5l.1 .2M72.4 132.2v.1M72.4 131.2v.3M72.4 132.2v.2M72.4 131.4l.1 .2M72.4 131.4h.1M72.4 131.1v.3M72.4 132.3v.3M72.4 131.4v.1M72.4 131.1v.1"/>
<path d="M72.5 131.7h.1M72.5 132v.1M72.5 132h.1M72.5 132l-.1 .2M72.5 131.6h.1M72.5 132.1l-.1 .1M72.5 132.1h.1M72.5 131.6v.1M72.5 131.6l.2 .1M72.6 131.9l.1 .1M72.6 131.9l-.1 .1M72.6 131.7h.3"/>
<path d="M72.6 131.9h.3M72.7 131.7h.3M72.7 132l-.2 .1M72.7 132h.1M72.7 132h.3M72.7 131.7h.1M72.7 131.9v.1M72.7 131.7h-.1M72.9 131.7v.2M72.9 131.9l.1 .1M73 131.7v.3M73 131.7h-.1"/>
<path d="M82.8 139l.6 .6M82.8 139h4.7M82.8 139v3.3M83.4 139.6v3M83.4 139.6h4.1M83.4 136.3h4.1M84.7 139.6a236.9 236.9 0 0 1-11.8 38.4 78.2 78.2 0 0 1-10 18M85.2 139.6l.3 .2M85.4 139.6l.4 .2M85.5 139.8a236 236 0 0 1-11.9 38.7 79.5 79.5 0 0 1-9.7 17.6M85.5 139.8h.3M85.8 139.8a221.1 221.1 0 0 1-13.8 43 75.3 75.3 0 0 1-7.8 13.3"/>
<path d="M87.5 139h.6M87.5 139v.6M87.5 136.3v.6M87.5 136.3h.3l.3 .4v.2M87.5 136.9h.6M87.5 136.9v2.1M88.1 136.8v.1M88.1 136.9h.1M88.1 139l-.2 .5-.4 .1M88.1 136.9v2.1M175.6 120.1v3.3M175.8 120.6l1.1 .6"/>
<path d="M175.8 120.6v2.6M176.3 121.2l.6 .5M176.3 121.2l.6 .3M176.3 121.2v1.6M176.8 121.6v1M176.9 122.6l-.3-.1a91.4 91.4 0 0 0-15.5 17.4l-1 1.8-1.2 2.6M176.9 122.9a92.5 92.5 0 0 0-15.1 17l-1.3 2.3M176.9 121.2v5M178.8 131.9l1.7 1M178.9 131.8l1.5 .9M179.6 131l.8 .4M180.1 130.5l.7 .3"/>
<path d="M180.3 130.2l.8 .5M180.4 131.4h.4M180.4 132.7h.4M180.4 132.7l.1 .2M180.4 131.4v1.3M180.5 132.9h.2M180.8 130.8l-.3 .4-.1 .2M180.8 130.8l.2 .3M180.8 132.7l-.1 .2M180.8 131.4v1.3M181 131.1l-.2 .3M181.1 130.7l.2 .3"/>
<path d="M181.1 130.7l-.3 .1M181.3 131.7l22.3 12.9M181.3 131v.8M181.3 131l-.3 .1M181.6 130.3l.1 .4a1.8 1.8 0 0 0 1.4 1.3M181.6 130.3l.1 .1a1.54 1.54 0 0 0 1.1 1.2M181.6 128.9v1.4M181.6 132.4l21.5 12.3M181.9 132l-.1 .3-1.1 .6M181.9 132h.1M181.9 132l-1.1 .7M182.8 131.6l5.6 2.2"/>
<path d="M182.8 131.6l.3 .4M182.8 127.7v3.9M183.1 132l5.5 2.2M184.9 125.8l3.5 1.4M186.2 124.7l2.8 1.3M186.5 124.5l2.5 1.5M188.4 127.2a45.8 45.8 0 0 1 7.4 4.4M188.4 133.8l3.6 1.9 3.8 2.4M188.4 133.8l.2 .4M188.6 134.2l4.2 2.3 3.2 2M189 126a1.68 1.68 0 0 0-.6 1.2M189 126l7.6 4.4"/>
<path d="M190 122.2l3.9 2.2M192.7 121l1.2 .7M193.9 124.4l.2 .1 .5-.1M193.9 121.7l.3 .1 .4-.1M193.9 121.7v2.7M194.2 120.5l-.5 .3a22.5 22.5 0 0 0-9.3 5.5 115.1 115.1 0 0 0-13.2 14.9l-3.6 4.6M194.2 120.5a21.1 21.1 0 0 0-9.4 5.2 102.2 102.2 0 0 0-13.3 14.9l-4 5.1M194.2 120.5l-4.6-2.7a20.9 20.9 0 0 0-9.3 5.2 89.2 89.2 0 0 0-11.3 12.4l-5.9 7.5M194.6 121.7v2.7M195.8 131.6l2.1 1.5 1.8 1.6M195.8 138.1l2.1 1.5 1.8 1.7M195.8 138.1l.2 .4"/>
<path d="M196 138.5l3.9 3.2M196.3 122.6a43.3 43.3 0 0 1 12.4 17M196.4 120.7l.6 .5 .4 .8M196.4 120.7l-1.8 1M196.4 122.2l-.1 1.2-1.7 1M196.4 120.7v1.5M196.6 122.1a42.7 42.7 0 0 1 12.6 17.2M196.6 130.4l1.6 1.2 2.4 2M196.6 130.4a1.55 1.55 0 0 0-.8 1.2M196.6 130.4l6.1 3.5M197.4 122l.6 1 .9 1.1M197.4 122v.2a1.06 1.06 0 0 0-1 0"/>
<path d="M197.6 120l.3 .1M197.6 120l-1.2 .7M197.9 120.1a6.5 6.5 0 0 0 3.1 1.2l1.7 .2M198.9 124.1a44 44 0 0 1 10.3 15.2M199.7 134.7a3.6 3.6 0 0 0 3.7 .4M199.7 134.7v6.6M200.6 133.6a2.19 2.19 0 0 0 2.1 .3M200.6 133.6a1.29 1.29 0 0 0-.9 1.1M202.7 133.9l.6 .8 .1 .4M202.7 121.5l-3.8 2.6M203.4 135.1v6.5M208.7 139.6v3.2"/>
<path d="M209.2 139.3l-.5 .3M209.2 139.3v3.3M210.1 139.6l-.2 .2-.1 .4M210.1 139.6l2.2 1.2M211.2 139l.3-.1 2.1 1.3M211.2 139l2.1 1.2M229.1 134.1l.9 .5M229.1 134.1l-15 8.7M229.3 136.7l1 2.2 .2 .9M229.3 131.9l1 .6M230 134.6a2.57 2.57 0 0 0 1.2-2.9 .78 .78 0 0 0-1.2-.2l-15 8.7-.6 .5-.5 .9M230 134.6l-15 8.7"/>
<path d="M230.4 131.4a2.67 2.67 0 0 1-1.3 2.7M230.5 139.8l.1 .3a28.5 28.5 0 0 1 .2 5.7M230.8 135.9l1 2.1 .3 1.1M232.1 139.1l-1.6 .7M232.1 139.1v.1a30.6 30.6 0 0 1 .3 6.3M233.9 125.1l-24.7 14.2M233.9 125.1v.8l-24.7 14.2 .9-.5M234 125h.1M234 125l-.1 .1M234 125v9M234 125.8l-22.8 13.2M234 134l-20.1 11.6"/>
<path d="M234.6 124.8a.96 .96 0 0 1-.6 1M234.7 124.5a1.14 1.14 0 0 1-.7 1.3M234.7 124v.8M234.7 124.8v8.2a1.32 1.32 0 0 1-.7 1M23.4 142.6l.1 .3h.3M23.8 142.9h7.6M24.1 142.3l-.7 .3M24.1 142.3l-.3 .6M24.1 142.3h7M31.1 142.3l.3 .6M31.1 142.3l.7 .3M31.1 142.3v-1.7h44.7v1.7"/>
<path d="M31.8 142.6l-.1 .3h-.3M31.8 141.6h43.3M31.8 140.6v2M33.4 141.6a3.4 3.4 0 0 0 4.1 2.9M34.8 141.6a1.98 1.98 0 0 0 2.4 1.6M37.2 143.2l.3 1.3M46.4 142.9a71.2 71.2 0 0 0-8.9 1.6M46.4 142.9l-.2-1.3a58.5 58.5 0 0 0-9 1.6M46.4 142.9a70.7 70.7 0 0 1 14.1 0M46.8 142.9v2.1a.66 .66 0 0 0 .6 .6h12a.73 .73 0 0 0 .7-.6v-2.1M48.4 142.9h10v1.7h-10zM49.2 145.6l-.1 13.3 .3 23.9-.2 12.8z"/>
<path d="M49.2 143.3v1.3v-.5M49.2 144.1h8.7M49.2 143.3h8.7v1.3M49.2 143.3v.8M57.9 145.6v50M60.5 142.9a68.3 68.3 0 0 1 8.8 1.6M60.5 142.9l.1-1.3a58.5 58.5 0 0 1 9 1.6M69.6 143.2l-.3 1.3M72.1 141.6a1.98 1.98 0 0 1-2.5 1.6M73.4 141.6a3.4 3.4 0 0 1-4.1 2.9M75.1 142.6l.1 .3h.2M75.1 140.6v2"/>
<path d="M75.4 142.9h7.7M75.8 142.3l-.4 .6M75.8 142.3l-.7 .3M75.8 142.3h7M82.8 142.3l.6 .3M82.8 142.3l.3 .6M83.4 142.6l-.1 .3h-.2M156.6 144.9a.58 .58 0 0 0-.6-.1 .58 .58 0 0 0-.3 .6l-.2 6.2a2 2 0 0 0 .9 1.6l1.3 .7a3.9 3.9 0 0 0 2.5 3.6M156.8 151.9l.2 .4 .3 .3M157 146.7l-.2 5.2M157.5 144.4l-.5-.1-1 .5M157.5 144.4l.7 .4"/>
<path d="M157.5 144.4l-.9 .5M157.5 146.4l-.5 .3M157.7 151.4l.1 .2M157.7 151.4l-.9 .5M157.7 152.4l-.4 .2M157.9 146.6l-.2 4.8M157.9 148.8l.2 4.9a4.6 4.6 0 0 0 3.2 4.4 19.4 19.4 0 0 0 8.2 .6M157.9 146.6l-.5-.2a.28 .28 0 0 0-.3 0 .28 .28 0 0 0-.1 .3M157.9 146.6l-.2 6.3-.4-.3M158 147.1a5 5 0 0 0 3.2 6.2 20.2 20.2 0 0 0 8.7 .6M158.6 147.4a4.7 4.7 0 0 0 2.9 5.5 17.7 17.7 0 0 0 7.8 .7M159.8 143.9l-1.3 .5"/>
<path d="M159.8 143.7l-.1 .2M160.7 144.6a.3 .3 0 0 1 .1-.3 .3 .3 0 0 1 .3 0l4.5 2.6 .3 .5v.7l-5.2-3M160.7 157.8l5.8 3.3a1.12 1.12 0 0 0 1.2 .1 1.12 1.12 0 0 0 .6-1.1l1.3 .7a.58 .58 0 0 0 .6 .1 .58 .58 0 0 0 .3-.6M160.7 144.6v.5M160.7 142.5a.56 .56 0 0 0-.6-.1 .56 .56 0 0 0-.3 .6v1.6a1.14 1.14 0 0 0-1.3-.1 1.14 1.14 0 0 0-.6 1.1l-1.3-.7M160.7 142.5l5.3 3.1M161.1 144.3l-.4 .3M161.5 144.6l-.8 .5M161.5 144.6l.1 .1M161.5 144.5v.1M161.6 142l-.5-.1-1 .5M161.6 142l-.9 .5"/>
<path d="M161.6 142l5.3 3.1M161.7 144.6l-.2 .4M166 145.6a1.77 1.77 0 0 1 .9 1.5M166.8 148.7a3.6 3.6 0 0 1 1.7 3.1M166.9 147.1l-.1 1.6M166.9 145.1a1.77 1.77 0 0 1 .8 1.5M166.9 145.1l-.9 .5M167.7 148.2a3.8 3.8 0 0 1 1.7 3.1M167.7 148.2l-.9 .5M167.7 146.6l-.8 .5M167.7 146.6v1.6M168.3 159l.5 .3"/>
<path d="M168.3 158.8v.2M168.5 151.8l1.4 .7M168.7 158.8l-.4 .2M169.2 159a.28 .28 0 0 1-.1 .3 .28 .28 0 0 1-.3 0M169.2 158.8v.2M169.2 159l-.4 .3M169.3 153.6l-.2-.4-.6-.4v.8M169.4 151.3l-.9 .5M169.4 151.3l1.3 .7M169.9 152.5a2 2 0 0 1 .8 1.6M170.7 154.1l-.2 6.2M170.7 152a2 2 0 0 1 .9 1.6"/>
<path d="M170.7 152l-.8 .5M171.4 159.8l-.3 .6-.8 .5M171.4 159.8l-.9 .5M171.6 153.6l-.9 .5M171.6 153.6l-.2 6.2M199.7 141.3a3.7 3.7 0 0 0 3.7 .3M199.7 141.3l.2 .4M199.9 141.7a3.2 3.2 0 0 0 3.3 .4M203.4 141.6l-.2 .5M204 144.3l-.2 .2M204 144.3h.1M204.1 144.3l-.2 .2"/>
<path d="M204.1 144.3l.2 .1M204.4 144.1l-.4 .2M204.4 144.1l-.3 .2M204.4 144.1l.2 .2M207.6 148.5l.3 .2M207.8 148.5h.4M207.8 148.5l.1 .2M207.8 148.4v.1M207.9 148.7h.2M208.2 148.5l-.1 .2M208.2 148.3v.2M209 148l-.8 .5"/>
<path d="M209.7 147.8l2.3 1.3M209.7 147.8l-1.6 .9M209.7 147.7v.1M209.8 140.2l2.1 1.3M209.8 140.2v2.2M210 147.7l1.9 1.1M210 140.7l1.3 .9M210 140.7l1.5 .8M210 140.7v1.6M210.3 147.6l1.2 .6M210.6 142.1a286.2 286.2 0 0 1-32.9 10.2l-6.1 1M210.6 142.1l.4 .3"/>
<path d="M210.6 141.1v1M211 147.3l.3 .3M211 142.4a324.1 324.1 0 0 1-30 9.5l-5.5 1.2-3.9 .6M211 142.4v4.9a298 298 0 0 1-33 10.1l-6.5 1.1M211.3 141.6v6.4l.2 .2M211.3 146.6l-.3 .3M211.5 141.5l-.2 .1M211.5 141.5v6.7M211.9 141.5l.3 .1 .4-.1M211.9 148.8l.3 .1 .4-.1M211.9 148.8l.1 .3M211.9 141.5v7.3"/>
<path d="M212 149.1h.5M212.3 140.8l-.3 .2-.1 .5M212.3 140.8l.3 .4v.3M212.6 141.5v7.3M213.3 140.2l.3 .3 .1 .3M213.3 140.2l-1 .6M213.6 140.2l.3 .4M213.6 140.2h-.3M213.7 148.2l-.1 .2-1.1 .7 .1-.3M213.7 140.8l-1.1 .7M213.7 140.8v7.4M213.7 148.2l-1.1 .6"/>
<path d="M213.9 140.6v7.4M213.9 148l-.1 .2-.2 .2M213.9 148l-.2 .2M213.9 143.2a.77 .77 0 0 0 1.1 .1M213.9 140.6l-.2 .2M214.1 142.8l.9 .5M214.1 142.8l-.2 .1M221.9 141l.7 2a10.8 10.8 0 0 0 3.2 5.9 2.77 2.77 0 0 0 2.8 .7 2.77 2.77 0 0 0 1.9-2.2l.3-1.6M229.4 149.6l-1.5 .1M232.4 145.5a4.7 4.7 0 0 1-1.9 3.8l-1.1 .3M232.4 145.5l-1.6 .3M168.9 160.4l-1.2 .8"/>
<path d="M39.3 196.1l1.6 .1M39.7 195.8h-.4v2l1.6 .1M39.8 195.8a96.4 96.4 0 0 1-9.4-21.2 353.3 353.3 0 0 1-9.3-35 294.3 294.3 0 0 0 12.8 43.9 70.2 70.2 0 0 0 6.3 12.6M40.9 196.2l5.9 .1M40.9 197.9h2.5M40.9 196.2v1.7M41.2 197.9a20.6 20.6 0 0 0 5.3 5.3 9.5 9.5 0 0 0 11-.4l1.8-1.3 1.8-1.7 1.7-1.9M41.5 197.9a18.6 18.6 0 0 0 6.8 5.9 8.7 8.7 0 0 0 7.2-.2 20.7 20.7 0 0 0 6.9-5.7M41.8 195.8h.8v.3h-.8zM42.5 197.9a15.2 15.2 0 0 0 6.3 5.2 7.9 7.9 0 0 0 6.5-.4 19.4 19.4 0 0 0 6-4.7M42.6 195.8h.8v2.1M43.4 197.9l3.4 .1"/>
<path d="M46.8 196.3v1.7M46.8 196.3h13.3M46.8 198h13.3M48.4 195.6h.1M48.4 195.6h10M49.2 195.5l-8.3 .2M49.3 195.5l-.9 .1M57.9 195.5l.5 .1M57.9 195.5l5.3 .2M58.4 195.6h.1M60.1 196.3v1.7M63.4 197.9l-3.3 .1"/>
<path d="M63.4 196.1v1.8M63.4 197.9h2.5M64.5 195.8h.6v.3h-.8M64.5 195.7l3.1 .1v2l-1.7 .1M65.9 196.2l-5.8 .1M65.9 196.2v1.7M67.6 196.1l-1.7 .1"/>
<circle cx="30.3" cy="46.6" r=".16"/>
<circle cx="33.1" cy="46.6" r=".18"/>
<circle cx="33.1" cy="46.6" r="1.05"/>
<circle cx="33.1" cy="46.6" r=".34"/>
<circle cx="59.7" cy="46.7" r=".16"/>
<circle cx="132.2" cy="57.9" r=".38"/>
<circle cx="38" cy="61.5" r="2"/>
<circle cx="38" cy="61.5" r="1.98"/>
<circle cx="68.9" cy="61.5" r="1.97"/>
<circle cx="34.6" cy="103.4" r="1.14"/>
<circle cx="34.6" cy="103.4" r="1.09"/>
<circle cx="72.3" cy="103.4" r="1.09"/>
<circle cx="72.3" cy="103.4" r="1.14"/>
<circle cx="34.6" cy="131.8" r="1.14"/>
<circle cx="34.6" cy="131.8" r="1.09"/>
<circle cx="72.3" cy="131.8" r="1.09"/>
<circle cx="72.3" cy="131.8" r="1.14"/>
</g>
<text font-size="6.3" x="205.5" y="200.4">A</text>
<g font-size="4.7" fill="#808080">
<text x="55.3" y="14.2">8.19</text>
<text x="113.4" y="47.4" transform="rotate(-90 113.4 47.4)">4.00</text>
<text x="104.4" y="77.1" transform="rotate(-90 104.4 77.1)">3.49</text>
<text x="183.1" y="92.2">12.67</text>
</g>
<g font-size="4.7">
<text x="178.7" y="165.3">ISOMETRIC VIEW</text>
<text x="181.8" y="169.8">SCALE: NONE</text>
<text x="172.3" y="174.4">FOR REFERENCE ONLY</text>
</g>
<g font-size="3.5">
<text x="207.3" y="189.5">TITLE</text>
<text x="200.2" y="204.7">1:3</text>
</g>
<g font-size="3.2">
<text x="44.8" y="5.4">5</text>
<text x="95.3" y="5.3">4</text>
<text x="143.7" y="5.4">3</text>
<text x="193.9" y="5.4">2</text>
<text x="246.1" y="5.7">1</text>
<text x="4.1" y="24.5">F</text>
<text x="273.5" y="24.7">F</text>
<text x="4" y="57.5">E</text>
<text x="273.4" y="57.6">E</text>
<text x="3.6" y="89.8">D</text>
<text x="273.1" y="90">D</text>
<text x="3.5" y="123.1">C</text>
<text x="272.9" y="123.3">C</text>
<text x="3.9" y="155.7">B</text>
<text x="273.3" y="155.9">B</text>
<text x="3.6" y="190.2">A</text>
<text x="273" y="190.3">A</text>
<text x="44.2" y="210.4">5</text>
<text x="94.6" y="210.3">4</text>
<text x="143.1" y="210.4">3</text>
<text x="193.2" y="210.3">2</text>
<text x="245.4" y="210.6">1</text>
</g>
<g font-size="2.8">
<text x="129.3" y="188.7">VARIES</text>
<text x="216.1" y="189.5">ASSEMBLY</text>
<text x="128.5" y="199.2">A.SHAWWA</text>
<text x="224.6" y="199.2">11/25/2017</text>
<text x="255.1" y="199.2">MECH 490</text>
<text x="128.5" y="204.5">M.A. YADAO</text>
<text x="167.7" y="204.5">R. PATEL</text>
<text x="217.3" y="204.4">1 /14</text>
<text x="237" y="204.4">11709301</text>
<text x="265.6" y="204.4">3</text>
</g>
<g font-size="2.5">
<text x="115.9" y="188.7">MATERIAL</text>
<text x="115.9" y="193.6">FINISH</text>
<text x="115.9" y="199.2">DESIGNER</text>
<text x="210.4" y="200.4">SIZE</text>
<text x="216.9" y="199.2">DATE</text>
<text x="240.8" y="199.2">USED ON</text>
<text x="115.9" y="204.5">DRAFTER</text>
<text x="153" y="204.5">APPROVED</text>
<text x="189.9" y="204.3">SCALE</text>
<text x="209.4" y="204.4">SHEET</text>
<text x="224.5" y="204.4">DWG NO.</text>
<text x="254" y="204.4">REV NO.</text>
</g>
<text font-size="2.1" x="183.6" y="192.8">TOLERANCES</text>
<g font-size="1.8">
<text x="196" y="196.4">.XX ± .005</text>
<text x="197" y="194.6">.X ± .05</text>
<text x="197.5" y="192.8">X ± .1</text>
<text x="153" y="198">ALL DIMENSIONS IN INCHES</text>
<text x="153" y="199.8">UNLESS OTHERWISE SPECIFIED</text>
<text x="192.8" y="199.9">ANGLE ± .5</text>
<text x="194.9" y="198.1">.XXX ± .002</text>
</g>
<g font-size="1.7">
<text x="184.3" y="189.6">ROUGHNESS</text>
<text x="186.9" y="187.9">SURFACE</text>
</g>
<g font-size="1.4">
<text x="88.2" y="199">PROPRIETARY INFORMATION NOT</text>
<text x="88.2" y="200.4">TO BE RELEASED WITHOUT WRITTEN</text>
<text x="88.2" y="201.8">AUTHORIZATION FROM CONCORDIA</text>
<text x="88.2" y="203.3">UNIVERSITY</text>
</g>
<g font-size="1.1">
<text x="181.4" y="195.6" transform="rotate(-90 181.4 195.6)">SPECIFIED</text>
<text x="180.3" y="198.6" transform="rotate(-90 180.3 198.6)">UNLESS OTHERWISE</text>
</g>
</svg>
